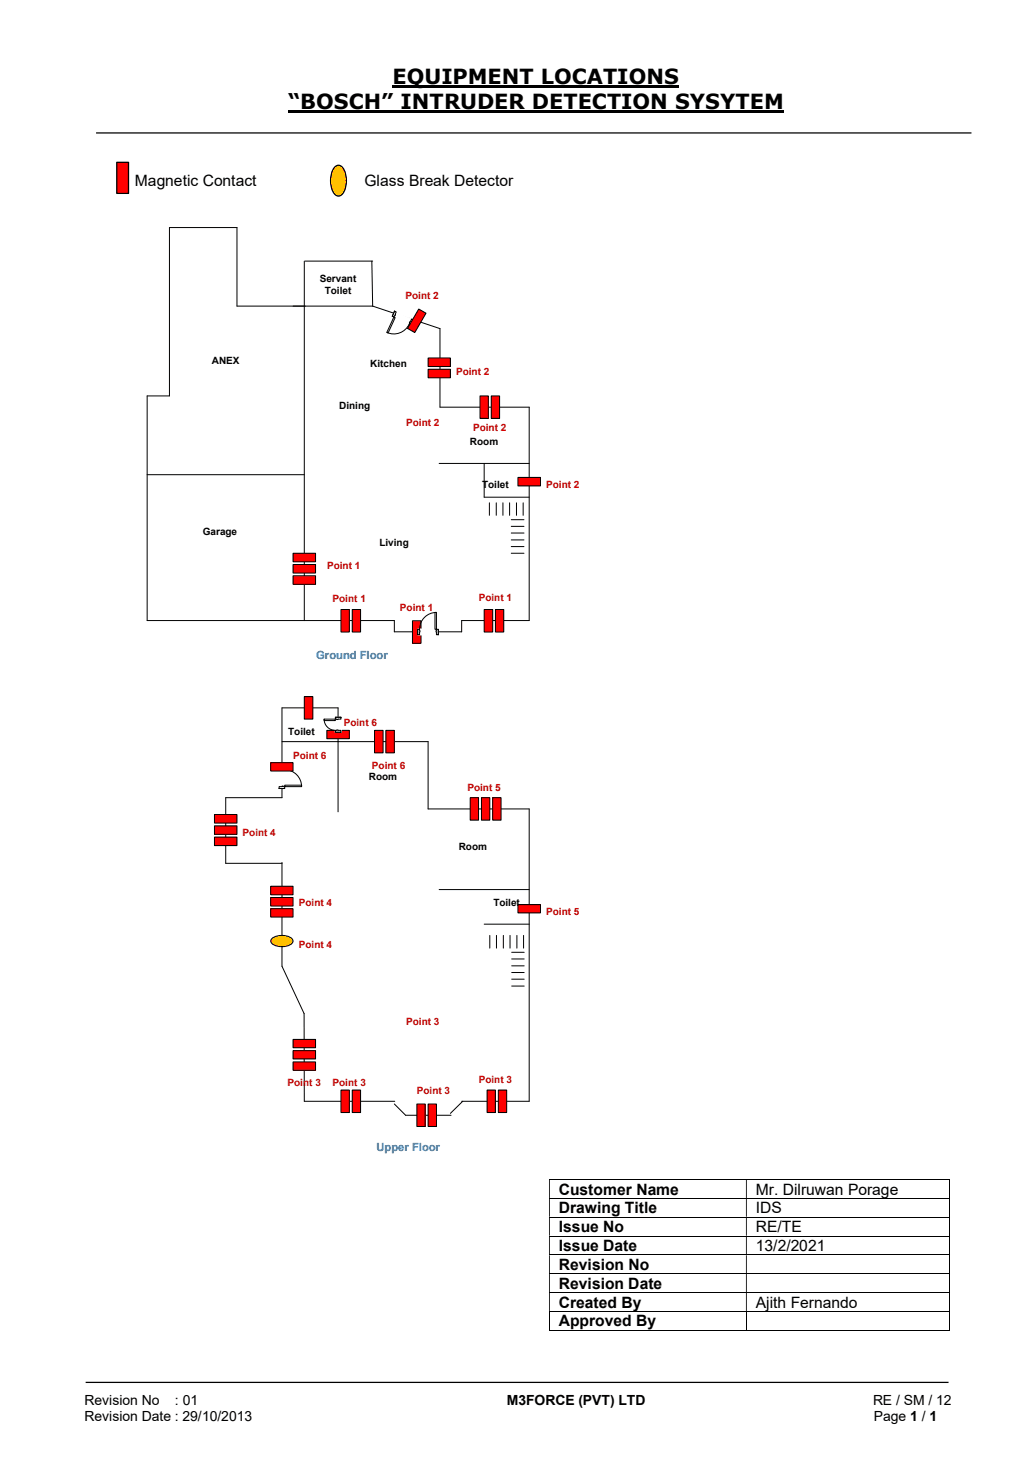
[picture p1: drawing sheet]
<svg xmlns="http://www.w3.org/2000/svg" width="210mm" height="297mm" viewBox="0 0 210 297" stroke-linecap="round" stroke-linejoin="round" font-family="sans-serif">
<path d="M79.7 17.5h58.2M58.5 22.6h100.7" fill="none" stroke="#000" stroke-width=".42"/>
<path d="M19.5 27h177.8M17.4 280.8h175.3" fill="none" stroke="#000" stroke-width=".25"/>
<path d="M23.7 33h2.4v6.3h-2.4z" fill-rule="evenodd" fill="#f00"/>
<path d="M23.7 33h2.4v6.3h-2.4z" fill="none" stroke="#000" stroke-width=".25"/>
<g fill="none" stroke="#000" stroke-width=".2">
<path d="M111.5 239.6h81.3M192.9 239.7v3.7M111.5 243.5h81.3M111.5 247.3h81.3M111.5 251.1h81.3M111.5 254.9h81.3M111.5 258.7h81.3M192.9 243.5v3.7M192.9 247.4v3.6M192.9 251.2v3.6M192.9 255v3.7M192.9 258.8v3.7"/>
<path d="M111.5 262.6h81.3M111.5 266.4h81.3M111.5 270.3h40M111.6 266.5v3.8M151.6 266.5v3.8M151.7 270.3h41.1M192.9 262.7v3.6M192.9 266.5v3.8"/>
</g>
<g fill="#000">
<path d="M192.8 239.5h.2v.2h-.2zM111.5 239.7h.2v3.7h-.2zM151.5 239.7h.2v3.7h-.2z" fill-rule="evenodd"/>
<path d="M192.8 243.4h.2v.1h-.2zM111.5 243.5h.2v3.7h-.2zM151.5 243.5h.2v3.7h-.2z" fill-rule="evenodd"/>
<path d="M192.8 247.2h.2v.2h-.2zM111.5 247.4h.2v3.6h-.2zM151.5 247.4h.2v3.6h-.2z" fill-rule="evenodd"/>
<path d="M192.8 251h.2v.2h-.2zM111.5 251.2h.2v3.6h-.2zM151.5 251.2h.2v3.6h-.2z" fill-rule="evenodd"/>
<path d="M192.8 254.8h.2v.2h-.2zM111.5 255h.2v3.7h-.2zM151.5 255h.2v3.7h-.2z" fill-rule="evenodd"/>
<path d="M192.8 258.7h.2v.1h-.2zM111.5 258.8h.2v3.7h-.2zM151.5 258.8h.2v3.7h-.2z" fill-rule="evenodd"/>
<path d="M192.8 262.5h.2v.2h-.2zM111.5 262.7h.2v3.6h-.2zM151.5 262.7h.2v3.6h-.2z" fill-rule="evenodd"/>
</g>
<path d="M192.8 266.3h.2v.2h-.2zM192.8 270.2h.2v.1h-.2z" fill="#000"/>
<path d="M68 33.9a1.2 1.2 0 0 1 1.3-.2 1.2 1.2 0 0 1 .7 1 5 5 0 0 1-.5 4.8 1.2 1.2 0 0 1-1.3 .2 1.2 1.2 0 0 1-.7-1 5 5 0 0 1 .5-4.8z" fill-rule="evenodd" fill="#ffc000"/>
<path d="M68 33.9a1.2 1.2 0 0 1 1.3-.2 1.2 1.2 0 0 1 .7 1 5 5 0 0 1-.5 4.8 1.2 1.2 0 0 1-1.3 .2 1.2 1.2 0 0 1-.7-1 5 5 0 0 1 .5-4.8z" fill="none" stroke="#000" stroke-width=".25"/>
<g fill="none" stroke="#000" stroke-width=".2">
<path d="M34.4 46.2h13.7v16h27.6l13.7 4.6v15.9h18.1v43.4h-13.7v2.3h-13.7v-2.3h-50.2v-45.7h4.5zM61.8 53v73.1M62 53h13.7M75.5 53l.2 9.2M29.9 96.4h31.9M89.2 94.1h18.3M98.3 101h9.2M57.3 150.7h29.7v13.6h20.5v59.4h-13.7M57.3 175.2v21.1l4.5 9.6v17.8h18.4M68.7 164.9v-21.1h-11.4v18.3h-11.5v13.3h11.5M89.2 180.7h18.3M98.3 187.7h9.2"/>
<path d="M80.1 224.3l2.3 2.3h9.2M94 223.7l-2.5 2.5"/>
</g>
<path d="M80.1 63.2l3.8 1.7-.5 1.1-3.8-1.7z" fill-rule="evenodd" fill="#fff"/>
<path d="M80.1 63.2l3.8 1.7-.5 1.1-3.8-1.7z" fill="none" stroke="#fff" stroke-width=".2"/>
<path d="M80.1 63.2l-.4 1.1 .3 .1 .5-1zM83.6 64.8l.3 .2-.5 1-.3-.1z" fill-rule="evenodd" fill="#fff"/>
<path d="M80.3 63.9l.2-.5-.4-.2-.4 1.1 .3 .1 .1-.3M83.4 65.3l.2-.5 .3 .2-.5 1-.3-.1 .1-.3" fill="none" stroke="#000" stroke-width=".2"/>
<path d="M80.3 63.9l-.1 .3zM83.3 65.3l-.1 .3z" fill-rule="evenodd" fill="#fff"/>
<path d="M80.1 63.2l-.4 1.1M80.3 63.9l-.2 .2M83.1 65.9a3.4 3.4 0 0 1-4.5 1.6M83.4 65.3l-.2 .3M83.9 65l-.5 1" fill="none" stroke="#000" stroke-width=".2"/>
<path d="M80 64.4l.3 .1-1.5 3.1-.2-.1z" fill-rule="evenodd" fill="#fff"/>
<path d="M80 64.4l.3 .1-1.5 3.1-.2-.1z" fill="none" stroke="#000" stroke-width=".2"/>
<path d="M105.2 97h4.6v1.7h-4.6z" fill="#f00"/>
<path d="M105.2 97h4.6v1.7h-4.6z" fill="none" stroke="#000" stroke-width=".2"/>
<path d="M105.2 183.8h4.6v1.7h-4.6z" fill="#f00"/>
<path d="M105.2 183.8h4.6v1.7h-4.6z" fill="none" stroke="#000" stroke-width=".2"/>
<path d="M59.5 112.4h4.6v1.7h-4.6z" fill="#f00"/>
<path d="M59.5 112.4h4.6v1.7h-4.6z" fill="none" stroke="#000" stroke-width=".2"/>
<path d="M59.5 117h4.6v1.7h-4.6z" fill="#f00"/>
<path d="M59.5 117h4.6v1.7h-4.6z" fill="none" stroke="#000" stroke-width=".2"/>
<path d="M59.5 114.7h4.6v1.7h-4.6z" fill="#f00"/>
<path d="M59.5 114.7h4.6v1.7h-4.6z" fill="none" stroke="#000" stroke-width=".2"/>
<path d="M87 72.7h4.5v1.8h-4.5z" fill="#f00"/>
<path d="M87 72.7h4.5v1.8h-4.5z" fill="none" stroke="#000" stroke-width=".2"/>
<path d="M87 75h4.5v1.8h-4.5z" fill="#f00"/>
<path d="M87 75h4.5v1.8h-4.5z" fill="none" stroke="#000" stroke-width=".2"/>
<path d="M85 62.8l1.5 .8-2.3 4-1.4-.9z" fill-rule="evenodd" fill="#f00"/>
<path d="M85 62.8l1.5 .8-2.3 4-1.4-.9z" fill="none" stroke="#000" stroke-width=".2"/>
<path d="M78.4 148.4h1.7v4.6h-1.7z" fill="#f00"/>
<path d="M78.4 148.4h1.7v4.6h-1.7z" fill="none" stroke="#000" stroke-width=".2"/>
<path d="M76.1 148.4h1.7v4.6h-1.7z" fill="#f00"/>
<path d="M76.1 148.4h1.7v4.6h-1.7z" fill="none" stroke="#000" stroke-width=".2"/>
<path d="M71.5 221.4h1.7v4.6h-1.7z" fill="#f00"/>
<path d="M71.5 221.4h1.7v4.6h-1.7z" fill="none" stroke="#000" stroke-width=".2"/>
<path d="M69.3 221.4h1.7v4.6h-1.7z" fill="#f00"/>
<path d="M69.3 221.4h1.7v4.6h-1.7z" fill="none" stroke="#000" stroke-width=".2"/>
<path d="M59.5 215.7h4.6v1.7h-4.6z" fill="#f00"/>
<path d="M59.5 215.7h4.6v1.7h-4.6z" fill="none" stroke="#000" stroke-width=".2"/>
<path d="M59.5 211.2h4.6v1.7h-4.6z" fill="#f00"/>
<path d="M59.5 211.2h4.6v1.7h-4.6z" fill="none" stroke="#000" stroke-width=".2"/>
<path d="M59.5 213.4h4.6v1.7h-4.6z" fill="#f00"/>
<path d="M98.3 94.1v6.9M59.5 213.4h4.6v1.7h-4.6z" fill="none" stroke="#000" stroke-width=".2"/>
<path d="M83.8 126.1h1.7v4.6h-1.7z" fill="#f00"/>
<path d="M83.8 126.1h1.7v4.6h-1.7z" fill="none" stroke="#000" stroke-width=".2"/>
<path d="M71.5 123.8h1.7v4.6h-1.7z" fill="#f00"/>
<path d="M71.5 123.8h1.7v4.6h-1.7z" fill="none" stroke="#000" stroke-width=".2"/>
<path d="M69.3 123.8h1.7v4.6h-1.7z" fill="#f00"/>
<path d="M69.3 123.8h1.7v4.6h-1.7z" fill="none" stroke="#000" stroke-width=".2"/>
<path d="M98.3 123.8h1.8v4.6h-1.8z" fill="#f00"/>
<path d="M98.3 123.8h1.8v4.6h-1.8z" fill="none" stroke="#000" stroke-width=".2"/>
<path d="M99.8 80.4h1.7v4.6h-1.7z" fill="#f00"/>
<path d="M99.8 80.4h1.7v4.6h-1.7z" fill="none" stroke="#000" stroke-width=".2"/>
<path d="M97.5 80.4h1.7v4.6h-1.7z" fill="#f00"/>
<path d="M97.5 80.4h1.7v4.6h-1.7z" fill="none" stroke="#000" stroke-width=".2"/>
<path d="M100.6 123.8h1.7v4.6h-1.7z" fill="#f00"/>
<path d="M100.6 123.8h1.7v4.6h-1.7z" fill="none" stroke="#000" stroke-width=".2"/>
<path d="M56.6 156h1.3v4.2h-1.3z" fill="#fff"/>
<path d="M56.6 156h1.3v4.2h-1.3z" fill="none" stroke="#fff" stroke-width=".2"/>
<path d="M56.7 159.8v.4h1.1v-.4zM56.7 156h1.1v.4h-1.1z" fill-rule="evenodd" fill="#fff"/>
<path d="M57.3 159.8h-.6v.4h1.1v-.4h-.3M57.3 156.4h-.6v-.4h1.1v.4h-.3" fill="none" stroke="#000" stroke-width=".2"/>
<path d="M57.3 159.7v.1h.2v-.1zM57.3 156.4l.2 .1z" fill-rule="evenodd" fill="#fff"/>
<path d="M56.7 156h1.1M57.3 159.8v-.1h.2v.1M57.3 156.4h.2M57.8 156.4a3.4 3.4 0 0 1 3.5 3.4M56.7 160.2h1.1" fill="none" stroke="#000" stroke-width=".2"/>
<path d="M57.8 159.5h3.5v.3h-3.5z" fill="#fff"/>
<path d="M57.8 159.5h3.5v.3h-3.5z" fill="none" stroke="#000" stroke-width=".2"/>
<path d="M84.8 127.8h4.2v1.2h-4.2z" fill="#fff"/>
<path d="M84.8 127.8h4.2v1.2h-4.2z" fill="none" stroke="#fff" stroke-width=".2"/>
<path d="M88.6 127.8v1.1h.4v-1.1zM84.8 127.8h.4v1.1h-.4z" fill-rule="evenodd" fill="#fff"/>
<path d="M85.2 128.1v-.3h-.4v1.1h.4v-.5M88.6 128.1v-.3h.4v1.1h-.4v-.5" fill="none" stroke="#000" stroke-width=".2"/>
<path d="M88.6 128.1v.3zM85.2 128.1l.1 .3z" fill-rule="evenodd" fill="#fff"/>
<path d="M84.8 127.8v1.1M85.2 128.1v.3M88.6 128.1v.3M88.6 124.4a3.4 3.4 0 0 0-3.4 3.4M89 127.8v1.1" fill="none" stroke="#000" stroke-width=".2"/>
<path d="M88.3 124.4h.3v3.4h-.3z" fill="#fff"/>
<path d="M88.3 124.4h.3v3.4h-.3z" fill="none" stroke="#000" stroke-width=".2"/>
<path d="M101.2 221.4h1.7v4.6h-1.7z" fill="#f00"/>
<path d="M101.2 221.4h1.7v4.6h-1.7z" fill="none" stroke="#000" stroke-width=".2"/>
<path d="M98.9 221.4h1.7v4.6h-1.7z" fill="#f00"/>
<path d="M98.9 221.4h1.7v4.6h-1.7z" fill="none" stroke="#000" stroke-width=".2"/>
<path d="M87 224.3h1.6v4.6h-1.6z" fill="#f00"/>
<path d="M87 224.3h1.6v4.6h-1.6z" fill="none" stroke="#000" stroke-width=".2"/>
<path d="M84.7 224.3h1.7v4.6h-1.7z" fill="#f00"/>
<path d="M84.7 224.3h1.7v4.6h-1.7z" fill="none" stroke="#000" stroke-width=".2"/>
<path d="M55 184.6h4.5v1.7h-4.5z" fill="#f00"/>
<path d="M55 184.6h4.5v1.7h-4.5z" fill="none" stroke="#000" stroke-width=".2"/>
<path d="M55 180h4.5v1.8h-4.5z" fill="#f00"/>
<path d="M55 180h4.5v1.8h-4.5z" fill="none" stroke="#000" stroke-width=".2"/>
<path d="M55 182.3h4.5v1.8h-4.5z" fill="#f00"/>
<path d="M55 182.3h4.5v1.8h-4.5z" fill="none" stroke="#000" stroke-width=".2"/>
<path d="M55.3 190.6a3.4 3.4 0 0 1 4.1 .3 .83 .83 0 0 1-.5 1.1 3.4 3.4 0 0 1-3.8-.5l-.1-.3z" fill-rule="evenodd" fill="#ffc000"/>
<g fill="none" stroke="#000" stroke-width=".2">
<path d="M99.4 102.2v2.5M100.8 102.2v2.5M102.2 102.2v2.5M103.5 102.2v2.5M103.8 112.4h2.6M103.8 105.6h2.6M103.8 106.9h2.6M103.8 108.3h2.6M103.8 109.7h2.6M103.8 111h2.6M104.9 102.2v2.5M106.3 102.2v2.5"/>
<path d="M55.3 190.6a3.4 3.4 0 0 1 4.1 .3 .83 .83 0 0 1-.5 1.1 3.4 3.4 0 0 1-3.8-.5l-.1-.3zM99.5 190v2.6M100.8 190v2.6M102.2 190v2.6M103.6 190v2.6M103.9 193.5h2.6M103.9 194.8h2.6M103.9 196.2h2.6M103.9 197.6h2.6M103.9 198.9h2.6M105 190v2.6M106.3 190v2.6"/>
<path d="M103.9 200.3h2.6"/>
</g>
<path d="M95.5 162.1h1.7v4.5h-1.7z" fill="#f00"/>
<path d="M95.5 162.1h1.7v4.5h-1.7z" fill="none" stroke="#000" stroke-width=".2"/>
<path d="M100.1 162.1h1.7v4.5h-1.7z" fill="#f00"/>
<path d="M100.1 162.1h1.7v4.5h-1.7z" fill="none" stroke="#000" stroke-width=".2"/>
<path d="M97.8 162.1h1.7v4.5h-1.7z" fill="#f00"/>
<path d="M97.8 162.1h1.7v4.5h-1.7z" fill="none" stroke="#000" stroke-width=".2"/>
<path d="M66.4 148.4h4.6v1.7h-4.6z" fill="#f00"/>
<path d="M66.4 148.4h4.6v1.7h-4.6z" fill="none" stroke="#000" stroke-width=".2"/>
<path d="M68.1 145.7h1.2v3.1h-1.2z" fill="#fff"/>
<path d="M68.1 145.7h1.2v3.1h-1.2z" fill="none" stroke="#fff" stroke-width=".2"/>
<path d="M68.1 145.7v.4h1.2v-.4zM68.1 148.4h1.2v.4h-1.2z" fill-rule="evenodd" fill="#fff"/>
<path d="M68.4 146.1h-.3v-.4h1.2v.4h-.6M68.4 148.4h-.3v.4h1.2v-.4h-.6" fill="none" stroke="#000" stroke-width=".2"/>
<path d="M68.4 146.1l.3 .1zM68.4 148.3l.3 .1z" fill-rule="evenodd" fill="#fff"/>
<path d="M65.8 146.1a2.28 2.28 0 0 0 2.3 2.3M68.1 145.7h1.2M68.1 148.8h1.2M68.4 146.1h.3M68.4 148.4h.3" fill="none" stroke="#000" stroke-width=".2"/>
<path d="M65.8 146.1h2.3v.3h-2.3z" fill="#fff"/>
<path d="M65.8 146.1h2.3v.3h-2.3z" fill="none" stroke="#000" stroke-width=".2"/>
<path d="M43.6 170.1h4.5v1.7h-4.5z" fill="#f00"/>
<path d="M43.6 170.1h4.5v1.7h-4.5z" fill="none" stroke="#000" stroke-width=".2"/>
<path d="M43.6 165.5h4.5v1.7h-4.5z" fill="#f00"/>
<path d="M43.6 165.5h4.5v1.7h-4.5z" fill="none" stroke="#000" stroke-width=".2"/>
<path d="M43.6 167.8h4.5v1.7h-4.5z" fill="#f00"/>
<path d="M43.6 167.8h4.5v1.7h-4.5z" fill="none" stroke="#000" stroke-width=".2"/>
<path d="M55 154.9h4.5v1.7h-4.5z" fill="#f00"/>
<path d="M55 154.9h4.5v1.7h-4.5z" fill="none" stroke="#000" stroke-width=".2"/>
<path d="M61.8 141.5h1.7v4.6h-1.7z" fill="#f00"/>
<path d="M61.8 141.5h1.7v4.6h-1.7z" fill="none" stroke="#000" stroke-width=".2"/>
<g font-size="4.2">
<text x="79.7" y="17">EQUIPMENT LOCATIONS</text>
<text x="58.5" y="22.1">“BOSCH” INTRUDER DETECTION SYSYTEM</text>
</g>
<g font-size="3.2">
<text x="27.4" y="37.7">Magnetic Contact</text>
<text x="74" y="37.7">Glass Break Detector</text>
<text x="113.5" y="242.7">Customer Name</text>
<text x="153.5" y="242.7">Mr. Dilruwan Porage</text>
<text x="113.5" y="246.5">Drawing Title</text>
<text x="113.5" y="250.3">Issue No</text>
<text x="153.5" y="246.5">IDS</text>
<text x="153.5" y="250.3">RE/TE</text>
<text x="113.5" y="254.2">Issue Date</text>
<text x="113.5" y="258">Revision No</text>
<text x="153.5" y="254.2">13/2/2021</text>
<text x="113.5" y="261.8">Revision Date</text>
<text x="113.5" y="265.6">Created By</text>
<text x="113.5" y="269.5">Approved By</text>
<text x="153.5" y="265.6">Ajith Fernando</text>
</g>
<g font-size="2.8">
<text x="17.1" y="285.4">Revision No</text>
<text x="35.5" y="285.4">: 01</text>
<text x="102.9" y="285.4">M3FORCE (PVT) LTD</text>
<text x="177.3" y="285.4">RE / SM / 12</text>
<text x="17.1" y="288.7">Revision Date : 29/10/2013</text>
<text x="177.5" y="288.7">Page 1 / 1</text>
</g>
<g font-size="2.3" fill="#0070c0">
<text x="64.2" y="133.9">Ground Floor</text>
<text x="76.5" y="233.8">Upper Floor</text>
</g>
<g font-size="2">
<text x="64.9" y="57.2">Servant</text>
<text x="66" y="59.7">Toilet</text>
<text x="43" y="74">ANEX</text>
<text x="75.2" y="74.5">Kitchen</text>
<text x="68.9" y="83.1">Dining</text>
<text x="95.5" y="90.4">Room</text>
<text x="97.9" y="99.1">Toilet</text>
<text x="41.2" y="108.7">Garage</text>
<text x="77.1" y="111">Living</text>
<text x="58.5" y="149.2">Toilet</text>
<text x="74.9" y="158.4">Room</text>
<text x="93.2" y="172.6">Room</text>
<text x="100.2" y="184">Toilet</text>
</g>
<g font-size="2" fill="#c00000">
<text x="82.4" y="60.7">Point 2</text>
<text x="92.7" y="76.2">Point 2</text>
<text x="82.5" y="86.4">Point 2</text>
<text x="96.1" y="87.6">Point 2</text>
<text x="110.9" y="99.1">Point 2</text>
<text x="66.4" y="115.5">Point 1</text>
<text x="67.6" y="122.4">Point 1</text>
<text x="81.2" y="124.2">Point 1</text>
<text x="97.2" y="122.1">Point 1</text>
<text x="69.8" y="147.5">Point 6</text>
<text x="59.6" y="154.1">Point 6</text>
<text x="75.5" y="156.1">Point 6</text>
<text x="95" y="160.7">Point 5</text>
<text x="49.3" y="169.8">Point 4</text>
<text x="60.7" y="184">Point 4</text>
<text x="110.9" y="185.8">Point 5</text>
<text x="60.7" y="192.7">Point 4</text>
<text x="82.5" y="208.2">Point 3</text>
<text x="58.4" y="220.6">Point 3</text>
<text x="67.6" y="220.6">Point 3</text>
<text x="97.2" y="220">Point 3</text>
<text x="84.7" y="222.3">Point 3</text>
</g>
</svg>
